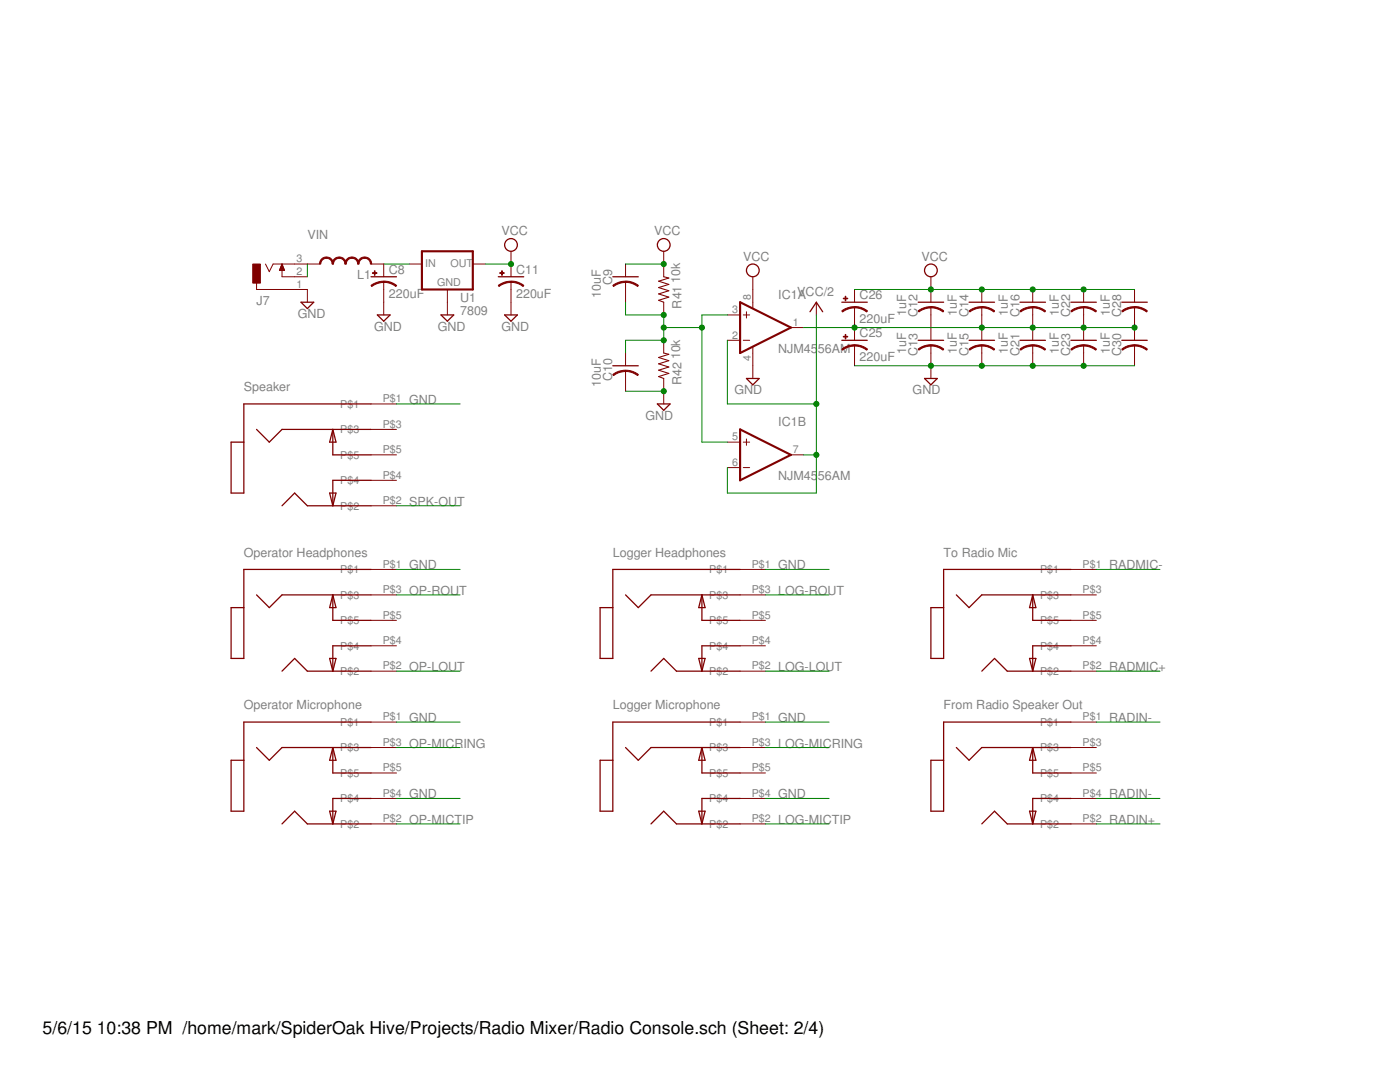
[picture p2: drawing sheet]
<svg xmlns="http://www.w3.org/2000/svg" width="279mm" height="216mm" viewBox="0 0 279 216" stroke-linecap="round" stroke-linejoin="round" font-family="sans-serif">
<g fill="none" stroke="#800000" stroke-width=".2">
<path d="M51.2 56.5v1.3h10.1v2.5M53 52.7l.7 1.5 .8-1.5h9.4M55.8 53.8h.9M55.9 53.7h.8M55.9 53.6h.7M56 53.4h.6M56 53.3h.5M56.1 53.2h.4M56.1 53.1h.3M56.2 53h.2M56.2 52.8h.1M56.3 52.7h.1"/>
<path d="M56.3 52.7v2.5h5M56.3 52.7l.5 1.3h-1zM74 52.7h2.6v2.5M76.6 56.2v6.6M81.7 52.7h2.5M89.3 57.8v5M94.4 52.7h2.5M102 50.1v5.1M102 56.2v6.6M124.8 52.7v2.5M124.8 56.2v4.1M132.5 50.1v5.1"/>
<path d="M150.2 55.2v6.3M170.5 57.8v2.5M185.8 55.2v5.1M195.9 57.8v2.5M206.1 57.8v2.5M216.3 57.8v2.5M226.4 57.8v2.5M124.8 70.4v2.6M124.8 74v4.1M132.5 60.3v2.5M132.5 67.9v2.5M132.5 75.5v5.1"/>
<path d="M145.2 62.8h2.5M145.2 67.9h2.5M148.3 62.8h1.3M148.3 67.9h1.3M149 62.2v1.3M150.2 69.3v6.2M157.8 65.4h2.6M162.9 60.3v2.5M170.5 61.3v6.6M170.5 68.9v4.1M185.8 61.3v6.6M185.8 68.9v6.6"/>
<path d="M195.9 61.3v6.6M195.9 68.9v4.1M206.1 61.3v6.6M206.1 68.9v4.1M216.3 61.3v6.6M216.3 68.9v4.1M226.4 61.3v6.6M226.4 68.9v4.1M74 90.8h5.1M74 80.6h5.1M74 85.7h5.1M74 95.8h5.1"/>
<path d="M145.2 88.2h2.5M145.2 93.3h2.5M148.3 88.2h1.3M148.3 93.3h1.3M149 87.6v1.3M157.8 90.8h2.6M74 113.6h5.1M74 118.7h5.1M74 100.9h5.1M147.7 113.6h5.1M147.7 118.7h5.1M213.7 113.6h5.1"/>
<path d="M213.7 118.7h5.1M74 123.8h5.1M74 128.9h5.1M74 133.9h5.1M147.7 123.8h5.1M147.7 128.9h5.1M147.7 133.9h5.1M213.7 123.8h5.1M213.7 128.9h5.1M213.7 133.9h5.1M74 144.1h5.1M74 149.2h5.1"/>
<path d="M74 154.2h5.1M74 159.3h5.1M147.7 144.1h5.1M147.7 149.2h5.1M147.7 154.2h5.1M147.7 159.3h5.1M213.7 144.1h5.1M213.7 149.2h5.1M213.7 154.2h5.1M213.7 159.3h5.1M74 164.4h5.1M147.7 164.4h5.1"/>
<path d="M213.7 164.4h5.1"/>
</g>
<g fill="none" stroke="#800000" stroke-width=".25">
<path d="M74 55.2h5.1M99.4 55.2h5.1M122.3 55.2h5.1M60.1 60.3h2.5l-1.3 1.3zM75.3 62.8h2.6l-1.3 1.3zM88 62.8h2.6l-1.3 1.3zM100.7 62.8h2.6l-1.3 1.3zM122.3 73h5.1M149 75.5h2.5l-1.3 1.3zM161.6 62.2l1.3-1.9 1.3 1.9M168 60.3h5.1M168 67.9h5.1"/>
<path d="M183.2 60.3h5.1M183.2 67.9h5.1M184.5 75.5h2.5l-1.2 1.3zM193.4 60.3h5.1M193.4 67.9h5.1M203.6 60.3h5M203.6 67.9h5M213.7 60.3h5.1M213.7 67.9h5.1M223.9 60.3h5.1M223.9 67.9h5.1M51.2 85.7l2.5 2.5 2.6-2.5h17.7"/>
<path d="M65.8 98.4h1.3l-.7 2.5zM66.4 85.7v5.1h7.6M66.4 85.7l.7 2.5h-1.3zM74 95.8h-7.6v5.1M74 80.6h-25.3v17.8h-2.6v-10.2h2.6M131.2 80.6h2.5l-1.2 1.3zM51.2 118.7l2.5 2.5 2.6-2.5h17.7M56.3 100.9l2.5-2.5 2.5 2.5h12.7M66.4 118.7v5.1h7.6M66.4 118.7l.7 2.5h-1.3zM74 113.6h-25.3v17.8h-2.6v-10.2h2.6M124.8 118.7l2.6 2.5 2.5-2.5h17.8"/>
<path d="M140.1 118.7v5.1h7.6M140.1 118.7l.6 2.5h-1.3zM147.7 113.6h-25.4v17.8h-2.5v-10.2h2.5M190.9 118.7l2.5 2.5 2.5-2.5h17.8M206.1 118.7v5.1h7.6M206.1 118.7l.6 2.5h-1.2zM213.7 113.6h-25.4v17.8h-2.5v-10.2h2.5M56.3 133.9l2.5-2.5 2.5 2.5h12.7M65.8 131.4h1.3l-.7 2.5zM74 128.9h-7.6v5M129.9 133.9l2.6-2.5 2.5 2.5h12.7M139.4 131.4h1.3l-.6 2.5z"/>
<path d="M147.7 128.9h-7.6v5M195.9 133.9l2.6-2.5 2.5 2.5h12.7M205.5 131.4h1.2l-.6 2.5zM213.7 128.9h-7.6v5M51.2 149.2l2.5 2.5 2.6-2.5h17.7M66.4 149.2v5h7.6M66.4 149.2l.7 2.5h-1.3zM74 144.1h-25.3v17.8h-2.6v-10.2h2.6M74 159.3h-7.6v5.1M124.8 149.2l2.6 2.5 2.5-2.5h17.8M140.1 149.2v5h7.6M140.1 149.2l.6 2.5h-1.3z"/>
<path d="M147.7 159.3h-7.6v5.1M147.7 144.1h-25.4v17.8h-2.5v-10.2h2.5M190.9 149.2l2.5 2.5 2.5-2.5h17.8M206.1 149.2v5h7.6M206.1 149.2l.6 2.5h-1.2zM213.7 144.1h-25.4v17.8h-2.5v-10.2h2.5M213.7 159.3h-7.6v5.1M56.3 164.4l2.5-2.5 2.5 2.5h12.7M65.8 161.9h1.3l-.7 2.5zM129.9 164.4l2.6-2.5 2.5 2.5h12.7M139.4 161.9h1.3l-.6 2.5zM195.9 164.4l2.6-2.5 2.5 2.5h12.7"/>
<path d="M205.5 161.9h1.2l-.6 2.5z"/>
<circle cx="102" cy="48.9" r="1.27"/>
<circle cx="132.5" cy="48.9" r="1.27"/>
<circle cx="150.2" cy="54" r="1.27"/>
<circle cx="185.8" cy="54" r="1.27"/>
</g>
<g fill="#800000" stroke="#800000" stroke-width=".2">
<path d="M50.4 52.7h1.6v3.8h-1.6z"/>
<path d="M74.3 54.4h.9v.1h-.9z"/>
<path d="M74.7 54h.1v.9h-.1z"/>
<path d="M99.7 54.4h.9v.1h-.9z"/>
<path d="M100.1 54h.1v.9h-.1z"/>
<path d="M168.3 67.1h.9v.1h-.9z"/>
<path d="M168.7 66.7h.1v.9h-.1z"/>
<path d="M168.3 59.5h.9v.1h-.9z"/>
<path d="M168.7 59.1h.1v.9h-.1z"/>
</g>
<g fill="#800000" stroke="#800000" stroke-width=".2">
<path d="M76.6 56.1h.3a4.1 4.1 0 0 1 2.3 .9l-.2 .2-1.4-.7-1-.2z" fill-rule="evenodd"/>
<path d="M74 57l1.2-.7 1.4-.2v.3l-1 .1-1.4 .7z" fill-rule="evenodd"/>
<path d="M124.8 56.1l1.4 .2 1.2 .7-.1 .2-1.4-.7-1.1-.2z" fill-rule="evenodd"/>
<path d="M122.3 57l1.2-.7 1.3-.2v.3l-1 .1-1.4 .7z" fill-rule="evenodd"/>
<path d="M124.8 73.9l1.4 .2 1.2 .6-.1 .3-1.4-.7-1.1-.2z" fill-rule="evenodd"/>
<path d="M122.3 74.7l1.2-.6 1.3-.2v.2l-1.5 .3-.9 .6z" fill-rule="evenodd"/>
<path d="M102 56.1l1.3 .2 1.2 .7-.1 .2-1.4-.7-1-.2z" fill-rule="evenodd"/>
<path d="M99.4 57l1.2-.7 1.4-.2v.3l-1 .1-1.4 .7z" fill-rule="evenodd"/>
<path d="M64.2 51.7l.5-.3 .5-.1v.2l-.7 .3-.4 .4-.1 .5h-.2z" fill-rule="evenodd"/>
<path d="M65.2 51.3a1.37 1.37 0 0 1 1.3 1.4h-.2l-.2-.7-.4-.4-.5-.1z" fill-rule="evenodd"/>
<path d="M66.7 51.7l.5-.3 .5-.1v.2l-.7 .3-.3 .4-.2 .5h-.2z" fill-rule="evenodd"/>
<path d="M67.7 51.3a1.37 1.37 0 0 1 1.4 1.4h-.3l-.2-.7-.4-.4-.5-.1z" fill-rule="evenodd"/>
<path d="M69.2 51.7l.6-.3 .4-.1v.2l-.7 .3-.3 .4-.1 .5h-.3z" fill-rule="evenodd"/>
<path d="M70.2 51.3a1.37 1.37 0 0 1 1.4 1.4h-.2l-.3-.7-.4-.4-.5-.1z" fill-rule="evenodd"/>
<path d="M71.8 51.7l.5-.3 .5-.1v.2l-.7 .3-.3 .4-.2 .5h-.2z" fill-rule="evenodd"/>
<path d="M72.8 51.3a1.37 1.37 0 0 1 1.4 1.4h-.3l-.2-.7-.4-.4-.5-.1z" fill-rule="evenodd"/>
<path d="M185.8 61.2l1.3 .2 1.2 .6-.1 .3-1.4-.7-1-.2z" fill-rule="evenodd"/>
<path d="M183.2 62l1.2-.6 1.4-.2v.2l-1 .2-1.4 .7z" fill-rule="evenodd"/>
<path d="M185.8 68.8l1.3 .2 1.2 .7-.1 .2-1.4-.7-1-.2z" fill-rule="evenodd"/>
<path d="M183.2 69.7l1.2-.7 1.4-.2v.2l-1.5 .3-.9 .6z" fill-rule="evenodd"/>
<path d="M195.9 61.2l1.4 .2 1.2 .6-.1 .3-1.4-.7-1.1-.2z" fill-rule="evenodd"/>
<path d="M193.4 62l1.2-.6 1.3-.2v.2l-1 .2-1.4 .7z" fill-rule="evenodd"/>
<path d="M195.9 68.8l1.4 .2 1.2 .7-.1 .2-1.4-.7-1.1-.2z" fill-rule="evenodd"/>
<path d="M193.4 69.7l1.2-.7 1.3-.2v.2l-1.5 .3-.9 .6z" fill-rule="evenodd"/>
<path d="M206.1 61.2l1.4 .2 1.2 .6-.2 .3-.9-.6-1.5-.3z" fill-rule="evenodd"/>
<path d="M203.6 62l1.1-.6 1.4-.2v.2l-1 .2-1.4 .7z" fill-rule="evenodd"/>
<path d="M206.1 68.8l1.4 .2 1.2 .7-.2 .2-.9-.6-1.5-.3z" fill-rule="evenodd"/>
<path d="M203.6 69.7l1.1-.7 1.4-.2v.2l-1.5 .3-.9 .6z" fill-rule="evenodd"/>
<path d="M216.3 61.2l1.3 .2 1.2 .6-.1 .3-1.4-.7-1-.2z" fill-rule="evenodd"/>
<path d="M213.7 62l1.2-.6 1.4-.2v.2l-1.1 .2-1.3 .7z" fill-rule="evenodd"/>
<path d="M216.3 68.8l1.3 .2 1.2 .7-.1 .2-1.4-.7-1-.2z" fill-rule="evenodd"/>
<path d="M213.7 69.7l1.2-.7 1.4-.2v.2l-1.5 .3-.9 .6z" fill-rule="evenodd"/>
<path d="M170.5 68.8h.3a4.1 4.1 0 0 1 2.3 .9l-.1 .2-1.4-.7-1.1-.2z" fill-rule="evenodd"/>
<path d="M168 69.7l1.2-.7 1.3-.2v.2l-1.5 .3-.9 .6z" fill-rule="evenodd"/>
<path d="M170.5 61.2h.3a4.1 4.1 0 0 1 2.3 .8l-.1 .3-1.4-.7-1.1-.2z" fill-rule="evenodd"/>
<path d="M168 62l1.2-.6 1.3-.2v.2l-1 .2-1.4 .7z" fill-rule="evenodd"/>
<path d="M226.4 61.2l1.4 .2 1.2 .6-.2 .3-1.4-.7-1-.2z" fill-rule="evenodd"/>
<path d="M223.9 62l1.2-.6 1.3-.2v.2l-1 .2-1.4 .7z" fill-rule="evenodd"/>
<path d="M226.4 68.8l1.4 .2 1.2 .7-.2 .2-1.4-.7-1-.2z" fill-rule="evenodd"/>
<path d="M223.9 69.7l1.2-.7 1.3-.2v.2l-1.5 .3-.9 .6z" fill-rule="evenodd"/>
</g>
<path d="M84.2 50.1h10.2v7.7h-10.2zM147.7 60.3l10.1 5.1-10.1 5zM147.7 85.7l10.1 5.1-10.1 5z" fill="none" stroke="#800000" stroke-width=".42"/>
<path d="M132.5 55.2l1 .3-2.1 .6 2.1 .6-2.1 .7 2.1 .6-2.1 .7 2.1 .6-2.1 .6 1.1 .4M132.5 70.4l1 .3-2.1 .6 2.1 .7-2.1 .6 2.1 .6-2.1 .7 2.1 .6-2.1 .6 1.1 .4" fill="none" stroke="#800000" stroke-width=".21"/>
<g fill="none" stroke="#008000" stroke-width=".2">
<path d="M61.3 52.7v2.5M76.6 52.7h5.1M96.9 52.7h5.1M124.8 52.7h7.7M170.5 57.8h55.9M124.8 78.1h7.7M124.8 60.3v2.5h7.7v5.1h-7.7v2.5M132.5 65.4h7.6M145.2 67.9v12.7h17.7M145.2 62.8h-5.1v25.4h5.1M160.4 65.4h66M162.9 62.8v35.6h-17.7v-5.1"/>
<path d="M170.5 73h55.9M79.1 80.6h12.7M160.4 90.8h2.5M79.1 113.6h12.7M79.1 118.7h12.7M79.1 100.9h12.7M152.8 113.6h12.7M152.8 118.7h12.7M218.8 113.6h12.7M79.1 133.9h12.7M152.8 133.9h12.7M218.8 133.9h12.7"/>
<path d="M79.1 144.1h12.7M79.1 159.3h12.7M79.1 149.2h12.7M152.8 144.1h12.7M152.8 159.3h12.7M152.8 149.2h12.7M218.8 144.1h12.7M218.8 159.3h12.7M79.1 164.4h12.7M152.8 164.4h12.7M218.8 164.4h12.7"/>
</g>
<g fill="#008000" stroke="#008000" stroke-width=".2">
<circle cx="132.5" cy="78.1" r=".51"/>
<circle cx="185.8" cy="73" r=".51"/>
<circle cx="216.3" cy="73" r=".51"/>
<circle cx="206.1" cy="73" r=".51"/>
<circle cx="195.9" cy="73" r=".51"/>
<circle cx="132.5" cy="52.7" r=".51"/>
<circle cx="102" cy="52.7" r=".51"/>
<circle cx="185.8" cy="57.8" r=".51"/>
<circle cx="195.9" cy="57.8" r=".51"/>
<circle cx="206.1" cy="57.8" r=".51"/>
<circle cx="216.3" cy="57.8" r=".51"/>
<circle cx="140.1" cy="65.4" r=".51"/>
<circle cx="132.5" cy="65.4" r=".51"/>
<circle cx="132.5" cy="62.8" r=".51"/>
<circle cx="132.5" cy="67.9" r=".51"/>
<circle cx="170.5" cy="65.4" r=".51"/>
<circle cx="195.9" cy="65.4" r=".51"/>
<circle cx="206.1" cy="65.4" r=".51"/>
<circle cx="216.3" cy="65.4" r=".51"/>
<circle cx="226.4" cy="65.4" r=".51"/>
<circle cx="162.9" cy="80.6" r=".51"/>
<circle cx="162.9" cy="90.8" r=".51"/>
</g>
<g font-size="3.5">
<text x="8.5" y="206.4">5/6/15</text>
<text x="19.3" y="206.4">10:38 PM /home/mark/SpiderOak Hive/Projects/Radio Mixer/Radio Console.sch (Sheet: 2/4)</text>
</g>
<g font-size="2.5" fill="#808080">
<text x="61.4" y="47.6">VIN</text>
<text x="100.1" y="47">VCC</text>
<text x="130.6" y="47">VCC</text>
<text x="148.3" y="52">VCC</text>
<text x="183.9" y="52">VCC</text>
<text x="71.3" y="55.7">L1</text>
<text x="77.6" y="59.4">220uF</text>
<text x="77.6" y="54.6">C8</text>
<text x="103" y="59.4">220uF</text>
<text x="103" y="54.6">C11</text>
<text x="119.9" y="59.4" transform="rotate(-90 119.9 59.4)">10uF</text>
<text x="122.2" y="56.9" transform="rotate(-90 122.2 56.9)">C9</text>
<text x="135.8" y="56.5" transform="rotate(-90 135.8 56.5)">10k</text>
<text x="155.3" y="59.7">IC1A</text>
<text x="159.1" y="59">VCC/2</text>
<text x="171.6" y="59.7">C26</text>
<text x="51.2" y="60.8">J7</text>
<text x="59.4" y="63.5">GND</text>
<text x="91.8" y="62.8">7809</text>
<text x="91.8" y="60.3">U1</text>
<text x="136" y="61.6" transform="rotate(-90 136 61.6)">R41</text>
<text x="171.6" y="64.5">220uF</text>
<text x="180.8" y="63.1" transform="rotate(-90 180.8 63.1)">1uF</text>
<text x="183.1" y="63.3" transform="rotate(-90 183.1 63.3)">C12</text>
<text x="191" y="63.1" transform="rotate(-90 191 63.1)">1uF</text>
<text x="193.3" y="63.3" transform="rotate(-90 193.3 63.3)">C14</text>
<text x="201.1" y="63.1" transform="rotate(-90 201.1 63.1)">1uF</text>
<text x="203.4" y="63.3" transform="rotate(-90 203.4 63.3)">C16</text>
<text x="211.3" y="63.1" transform="rotate(-90 211.3 63.1)">1uF</text>
<text x="213.6" y="63.3" transform="rotate(-90 213.6 63.3)">C22</text>
<text x="221.5" y="63.1" transform="rotate(-90 221.5 63.1)">1uF</text>
<text x="223.7" y="63.3" transform="rotate(-90 223.7 63.3)">C28</text>
<text x="74.7" y="66">GND</text>
<text x="87.4" y="66">GND</text>
<text x="100.1" y="66">GND</text>
<text x="135.8" y="71.7" transform="rotate(-90 135.8 71.7)">10k</text>
<text x="155.3" y="70.5">NJM45</text>
<text x="163.2" y="70.5">56AM</text>
<text x="171.6" y="67.3">C25</text>
<text x="180.8" y="70.7" transform="rotate(-90 180.8 70.7)">1uF</text>
<text x="183.1" y="71" transform="rotate(-90 183.1 71)">C13</text>
<text x="191" y="70.7" transform="rotate(-90 191 70.7)">1uF</text>
<text x="193.3" y="71" transform="rotate(-90 193.3 71)">C15</text>
<text x="201.1" y="70.7" transform="rotate(-90 201.1 70.7)">1uF</text>
<text x="203.4" y="71" transform="rotate(-90 203.4 71)">C21</text>
<text x="211.3" y="70.7" transform="rotate(-90 211.3 70.7)">1uF</text>
<text x="213.6" y="71" transform="rotate(-90 213.6 71)">C23</text>
<text x="221.5" y="70.7" transform="rotate(-90 221.5 70.7)">1uF</text>
<text x="223.7" y="71" transform="rotate(-90 223.7 71)">C30</text>
<text x="119.9" y="77.2" transform="rotate(-90 119.9 77.2)">10uF</text>
<text x="122.2" y="76" transform="rotate(-90 122.2 76)">C10</text>
<text x="136" y="76.8" transform="rotate(-90 136 76.8)">R42</text>
<text x="171.6" y="72.1">220uF</text>
<text x="48.7" y="78.1">Speaker</text>
<text x="81.7" y="80.6">GND</text>
<text x="128.8" y="83.8">GND</text>
<text x="146.6" y="78.7">GND</text>
<text x="182.1" y="78.7">GND</text>
<text x="155.3" y="85.1">IC1B</text>
<text x="155.3" y="95.8">NJM45</text>
<text x="163.2" y="95.8">56AM</text>
<text x="81.7" y="100.9">SPK-OUT</text>
<text x="48.7" y="111.1">Operator Headphones</text>
<text x="81.7" y="113.6">GND</text>
<text x="122.3" y="111.1">Logger Headphones</text>
<text x="155.3" y="113.6">GND</text>
<text x="188.3" y="111.1">To Radio Mic</text>
<text x="221.3" y="113.6">RADMIC-</text>
<text x="81.7" y="118.7">OP-ROUT</text>
<text x="155.3" y="118.7">LOG-ROUT</text>
<text x="81.7" y="133.9">OP-LOUT</text>
<text x="155.3" y="133.9">LOG-LOUT</text>
<text x="221.3" y="133.9">RADMIC+</text>
<text x="48.7" y="141.5">Operator Microphone</text>
<text x="122.3" y="141.5">Logger Microphone</text>
<text x="188.3" y="141.5">From Radio Speaker Out</text>
<text x="81.7" y="144.1">GND</text>
<text x="81.7" y="149.2">OP-MICRING</text>
<text x="155.3" y="144.1">GND</text>
<text x="155.3" y="149.2">LOG-MICRING</text>
<text x="221.3" y="144.1">RADIN-</text>
<text x="81.7" y="159.3">GND</text>
<text x="155.3" y="159.3">GND</text>
<text x="221.3" y="159.3">RADIN-</text>
<text x="81.7" y="164.4">OP-MICTIP</text>
<text x="155.3" y="164.4">LOG-MICTIP</text>
<text x="221.3" y="164.4">RADIN+</text>
</g>
<g font-size="2.1" fill="#808080">
<text x="59.2" y="52.3">3</text>
<text x="84.8" y="53.3">IN</text>
<text x="89.9" y="53.3">OUT</text>
<text x="59.2" y="57.4">1</text>
<text x="59.2" y="54.9">2</text>
<text x="87.3" y="57">GND</text>
<text x="149.9" y="59.9" transform="rotate(-90 149.9 59.9)">8</text>
<text x="146.2" y="62.5">3</text>
<text x="158.2" y="65">1</text>
<text x="146.2" y="67.6">2</text>
<text x="149.9" y="72" transform="rotate(-90 149.9 72)">4</text>
<text x="67.9" y="81.4">P$1</text>
<text x="76.4" y="80.3">P$1</text>
<text x="67.9" y="86.4">P$3</text>
<text x="76.4" y="85.3">P$3</text>
<text x="146.2" y="87.9">5</text>
<text x="67.9" y="91.5">P$5</text>
<text x="76.4" y="90.4">P$5</text>
<text x="76.4" y="95.5">P$4</text>
<text x="146.2" y="92.9">6</text>
<text x="158.2" y="90.4">7</text>
<text x="67.9" y="96.6">P$4</text>
<text x="67.9" y="101.7">P$2</text>
<text x="76.4" y="100.6">P$2</text>
<text x="76.4" y="113.3">P$1</text>
<text x="150" y="113.3">P$1</text>
<text x="216.1" y="113.3">P$1</text>
<text x="67.9" y="114.4">P$1</text>
<text x="67.9" y="119.5">P$3</text>
<text x="76.4" y="118.3">P$3</text>
<text x="141.5" y="114.4">P$1</text>
<text x="141.5" y="119.5">P$3</text>
<text x="150" y="118.3">P$3</text>
<text x="207.6" y="114.4">P$1</text>
<text x="207.6" y="119.5">P$3</text>
<text x="216.1" y="118.3">P$3</text>
<text x="67.9" y="124.5">P$5</text>
<text x="76.4" y="123.4">P$5</text>
<text x="141.5" y="124.5">P$5</text>
<text x="150" y="123.4">P$5</text>
<text x="207.6" y="124.5">P$5</text>
<text x="216.1" y="123.4">P$5</text>
<text x="67.9" y="129.6">P$4</text>
<text x="76.4" y="128.5">P$4</text>
<text x="141.5" y="129.6">P$4</text>
<text x="150" y="128.5">P$4</text>
<text x="207.6" y="129.6">P$4</text>
<text x="216.1" y="128.5">P$4</text>
<text x="67.9" y="134.7">P$2</text>
<text x="76.4" y="133.6">P$2</text>
<text x="141.5" y="134.7">P$2</text>
<text x="150" y="133.6">P$2</text>
<text x="207.6" y="134.7">P$2</text>
<text x="216.1" y="133.6">P$2</text>
<text x="76.4" y="143.7">P$1</text>
<text x="150" y="143.7">P$1</text>
<text x="216.1" y="143.7">P$1</text>
<text x="67.9" y="144.9">P$1</text>
<text x="67.9" y="149.9">P$3</text>
<text x="76.4" y="148.8">P$3</text>
<text x="141.5" y="144.9">P$1</text>
<text x="141.5" y="149.9">P$3</text>
<text x="150" y="148.8">P$3</text>
<text x="207.6" y="144.9">P$1</text>
<text x="207.6" y="149.9">P$3</text>
<text x="216.1" y="148.8">P$3</text>
<text x="67.9" y="155">P$5</text>
<text x="76.4" y="153.9">P$5</text>
<text x="141.5" y="155">P$5</text>
<text x="150" y="153.9">P$5</text>
<text x="207.6" y="155">P$5</text>
<text x="216.1" y="153.9">P$5</text>
<text x="67.9" y="160.1">P$4</text>
<text x="76.4" y="159">P$4</text>
<text x="141.5" y="160.1">P$4</text>
<text x="150" y="159">P$4</text>
<text x="207.6" y="160.1">P$4</text>
<text x="216.1" y="159">P$4</text>
<text x="67.9" y="165.2">P$2</text>
<text x="76.4" y="164">P$2</text>
<text x="141.5" y="165.2">P$2</text>
<text x="150" y="164">P$2</text>
<text x="207.6" y="165.2">P$2</text>
<text x="216.1" y="164">P$2</text>
</g>
</svg>
